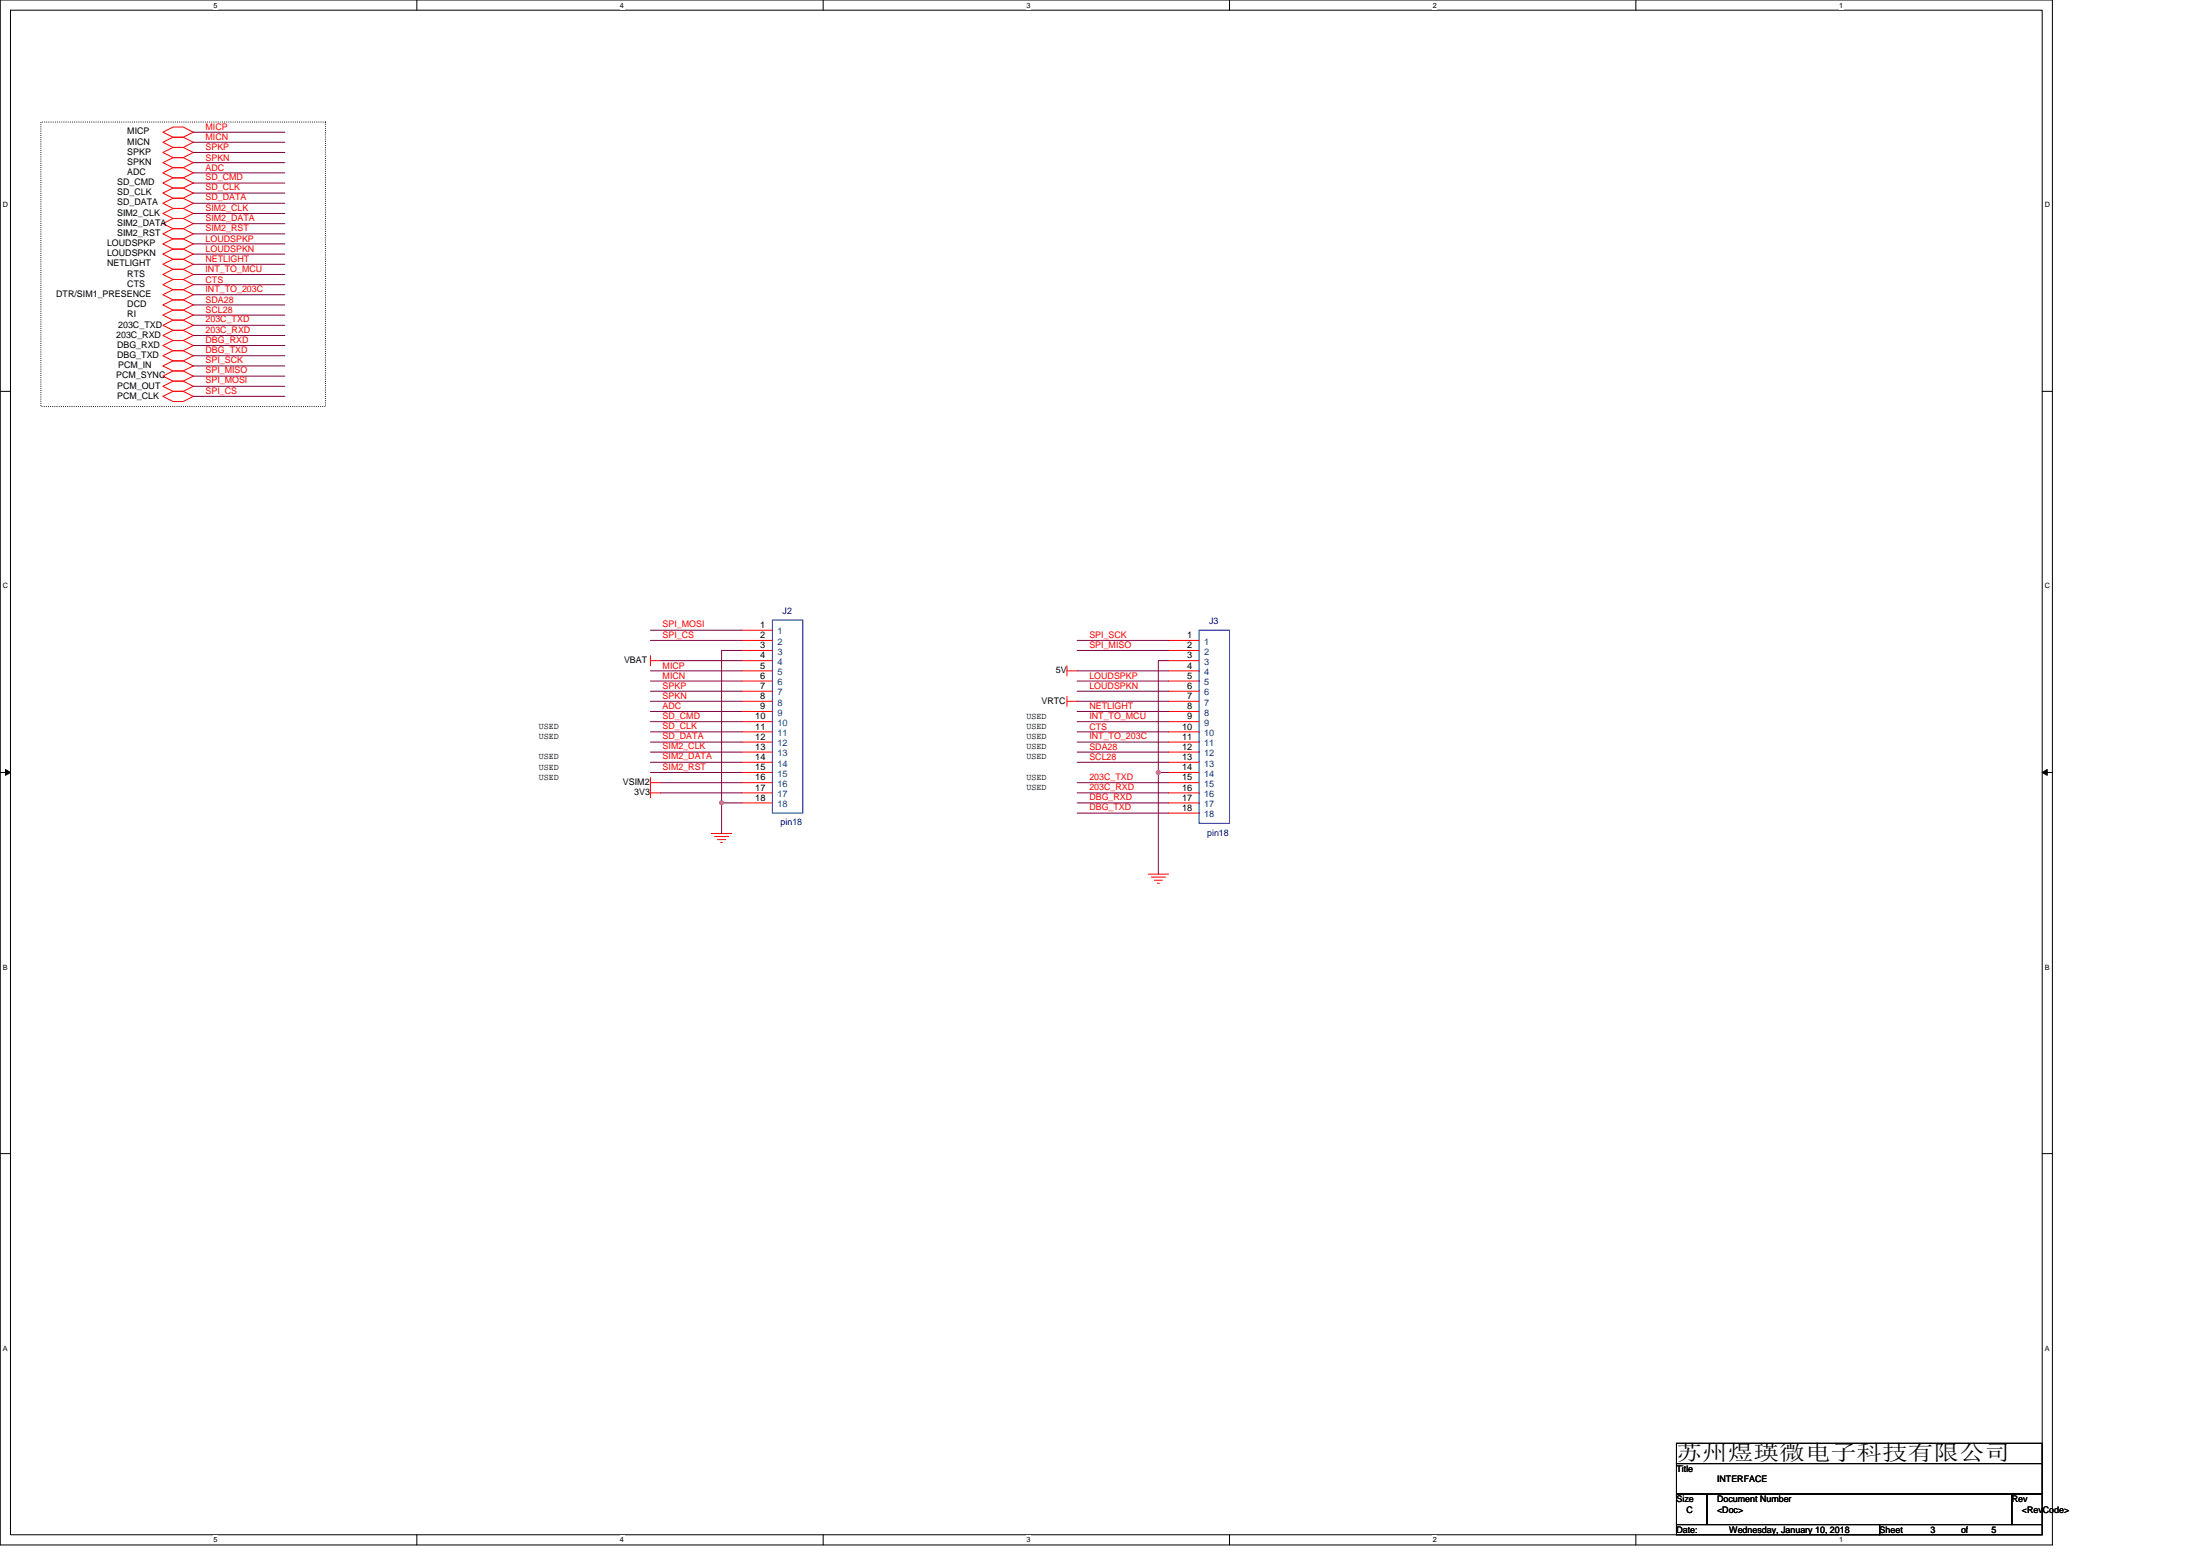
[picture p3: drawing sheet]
<svg xmlns="http://www.w3.org/2000/svg" width="297mm" height="210mm" viewBox="0 0 297 210" stroke-linecap="round" stroke-linejoin="round" font-family="sans-serif">
<path d="M0 0h277.1v208.5h-277.1zM1.4 1.4h274.3v205.7h-274.3z" fill="none" stroke="#000" stroke-width=".14"/>
<g fill="#fff">
<path d="M28.8 .1h.6v1.1h-.6z"/>
<path d="M28.8 207.3h.6v1.1h-.6z"/>
</g>
<path d="M56.3 0v1.4M56.3 207.1v1.4" fill="none" stroke="#000" stroke-width=".14"/>
<g fill="#fff">
<path d="M83.7 .1h.6v1.1h-.6z"/>
<path d="M83.7 207.3h.6v1.1h-.6z"/>
</g>
<path d="M111.1 0v1.4M111.1 207.1v1.4" fill="none" stroke="#000" stroke-width=".14"/>
<g fill="#fff">
<path d="M138.6 .1h.5v1.1h-.5z"/>
<path d="M138.6 207.3h.5v1.1h-.5z"/>
</g>
<path d="M166 0v1.4M166 207.1v1.4" fill="none" stroke="#000" stroke-width=".14"/>
<g fill="#fff">
<path d="M193.4 .1h.6v1.1h-.6z"/>
<path d="M193.4 207.3h.6v1.1h-.6z"/>
</g>
<path d="M220.9 0v1.4M220.9 207.1v1.4" fill="none" stroke="#000" stroke-width=".14"/>
<g fill="#fff">
<path d="M248.3 .1h.6v1.1h-.6z"/>
<path d="M248.3 207.3h.6v1.1h-.6z"/>
<path d="M.4 27.1h.7v1.1h-.7z"/>
<path d="M276.1 27.1h.7v1.1h-.7z"/>
<path d="M.4 78.5h.7v1.1h-.7z"/>
<path d="M276.1 78.5h.7v1.1h-.7z"/>
</g>
<path d="M0 52.8h1.4M275.7 52.8h1.4" fill="none" stroke="#000" stroke-width=".14"/>
<g fill="#fff">
<path d="M.4 130h.7v1.1h-.7z"/>
<path d="M276.1 130h.7v1.1h-.7z"/>
</g>
<path d="M0 104.2h1.4M275.7 104.2h1.4" fill="none" stroke="#000" stroke-width=".14"/>
<path d="M.7 103.8l.7 .4-.7 .4zM275.7 104.2l.7-.4v.8z" fill="#000" stroke="#000" stroke-width=".14"/>
<g fill="#fff">
<path d="M.4 181.4h.7v1.1h-.7z"/>
<path d="M276.1 181.4h.7v1.1h-.7z"/>
</g>
<path d="M0 155.7h1.4M275.7 155.7h1.4M226.4 194.8h49.3v2.7h-49.3zM226.4 197.5h49.3v4.1h-49.3zM226.4 201.6h4.1v4.1h-4.1zM226.4 205.7h27.4v1.4h-27.4zM230.5 201.6h41.1v4.1h-41.1zM253.8 205.7h21.9v1.4h-21.9zM271.6 201.6h4.1v4.1h-4.1z" fill="none" stroke="#000" stroke-width=".14"/>
<path d="M5.5 16.5h38.4v38.4h-38.4z" fill="none" stroke="#000" stroke-width=".14" stroke-dasharray="0 .3"/>
<g fill="none" stroke="#f00" stroke-width=".14">
<path d="M22 17.8l1.4-.7h1.3l1.4 .7-1.4 .7h-1.3zM22 19.2l1.4-.7h1.3l1.4 .7-1.4 .7h-1.3zM22 27.4l1.4-.6h1.3l1.4 .6-1.4 .7h-1.3zM22 28.8l1.4-.7h1.3l1.4 .7-1.4 .7h-1.3zM22 30.2l1.4-.7h1.3l1.4 .7-1.4 .7h-1.3zM22 31.6l1.4-.7h1.3l1.4 .7-1.4 .6h-1.3zM22 26.1l1.4-.7h1.3l1.4 .7-1.4 .7h-1.3zM22 24.7l1.4-.7h1.3l1.4 .7-1.4 .7h-1.3zM22 20.6l1.4-.7h1.3l1.4 .7-1.4 .7h-1.3zM22 21.9l1.4-.6h1.3l1.4 .6-1.4 .7h-1.3zM22 23.3l1.4-.7h1.3l1.4 .7-1.4 .7h-1.3zM22 34.3l1.4-.7h1.3l1.4 .7-1.4 .7h-1.3z"/>
<path d="M22 35.7l1.4-.7h1.3l1.4 .7-1.4 .6h-1.3zM22 32.9l1.4-.7h1.3l1.4 .7-1.4 .7h-1.3zM22 38.4l1.4-.7h1.3l1.4 .7-1.4 .7h-1.3zM22 37l1.4-.7h1.3l1.4 .7-1.4 .7h-1.3zM22 39.8l1.4-.7h1.3l1.4 .7-1.4 .7h-1.3zM22 41.1l1.4-.6h1.3l1.4 .6-1.4 .7h-1.3zM22 42.5l1.4-.7h1.3l1.4 .7-1.4 .7h-1.3zM22 45.3l1.4-.7h1.3l1.4 .7-1.4 .7h-1.3zM22 43.9l1.4-.7h1.3l1.4 .7-1.4 .7h-1.3zM22 48l1.4-.7h1.3l1.4 .7-1.4 .7h-1.3zM22 46.6l1.4-.6h1.3l1.4 .6-1.4 .7h-1.3zM22 49.4l1.4-.7h1.3l1.4 .7-1.4 .7h-1.3z"/>
<path d="M22 50.8l1.4-.7h1.3l1.4 .7-1.4 .6h-1.3zM22 52.1l1.4-.7h1.3l1.4 .7-1.4 .7h-1.3zM22 53.5l1.4-.7h1.3l1.4 .7-1.4 .7h-1.3zM87.8 89.2h1.4M87.8 88.5v1.4M100.2 85h4.1M100.2 86.4h4.1M100.2 87.8h4.1M100.2 89.2h4.1M100.2 90.5h4.1M100.2 91.9h4.1M100.2 93.3h4.1"/>
<path d="M100.2 94.6h4.1M100.2 96h4.1M100.2 97.4h4.1M100.2 98.8h4.1M144.1 90.5h1.3M144.1 89.9v1.3M144.1 94.6h1.3M144.1 94v1.3M157.8 86.4h4.1M157.8 87.8h4.1M157.8 89.2h4.1M157.8 90.5h4.1"/>
<path d="M157.8 91.9h4.1M157.8 93.3h4.1M157.8 94.6h4.1M157.8 96h4.1M157.8 97.4h4.1M157.8 98.8h4.1M87.8 105.6h1.4M87.8 104.9v2.8M87.8 107h1.4M96.1 112.5h2.7M96.5 112.9h1.9M96.9 113.3h1.1"/>
<path d="M97.3 113.7h.3M100.2 100.1h4.1M100.2 101.5h4.1M100.2 102.9h4.1M100.2 104.2h4.1M100.2 105.6h4.1M100.2 107h4.1M100.2 108.4h4.1M155 118h2.8M155.4 118.4h2M155.8 118.8h1.1M156.3 119.2h.2"/>
<path d="M157.8 100.1h4.1M157.8 101.5h4.1M157.8 102.9h4.1M157.8 104.2h4.1M157.8 105.6h4.1M157.8 107h4.1M157.8 108.4h4.1M157.8 109.7h4.1"/>
</g>
<path d="M104.3 83.7h4.1v26h-4.1zM161.9 85h4.1v26.1h-4.1z" fill="none" stroke="#00f" stroke-width=".14"/>
<g fill="none" stroke="#800040" stroke-width=".14">
<path d="M26.1 17.8h12.4M26.1 19.2h12.4M26.1 35.7h12.4M26.1 37h12.4M26.1 38.4h12.4M26.1 39.8h12.4M26.1 34.3h12.4M26.1 32.9h12.4M26.1 20.6h12.4M26.1 21.9h12.4M26.1 23.3h12.4M26.1 24.7h12.4"/>
<path d="M26.1 26.1h12.4M26.1 27.4h12.4M26.1 28.8h12.4M26.1 30.2h12.4M26.1 31.6h12.4M26.1 42.5h12.4M26.1 43.9h12.4M26.1 45.3h12.4M26.1 41.1h12.4M26.1 46.6h12.4M26.1 48h12.4M26.1 49.4h12.4"/>
<path d="M26.1 50.8h12.4M26.1 52.1h12.4M26.1 53.5h12.4M87.8 90.5h12.4M87.8 91.9h12.4M87.8 93.3h12.4M87.8 94.6h12.4M87.8 96h12.4M87.8 97.4h12.4M87.8 98.8h12.4M87.8 85h12.4M87.8 86.4h12.4"/>
<path d="M89.2 89.2h11M100.2 87.8h-2.8v20.6M145.4 90.5h12.4M145.4 94.6h12.4M145.4 96h12.4M145.4 93.3h12.4M145.4 91.9h12.4M145.4 97.4h12.4M145.4 98.8h12.4M145.4 87.8h12.4M145.4 86.4h12.4M157.8 89.2h-1.4v15"/>
<path d="M87.8 100.1h12.4M87.8 101.5h12.4M87.8 102.9h12.4M87.8 104.2h12.4M89.2 107h11M89.2 105.6h11M97.4 108.4v4.1M97.4 108.4h2.8M145.4 109.7h12.4M145.4 108.4h12.4M145.4 105.6h12.4M145.4 107h12.4"/>
<path d="M145.4 102.9h12.4M145.4 100.1h12.4M145.4 101.5h12.4M156.4 104.2h1.4M156.4 104.2v13.8"/>
</g>
<g fill="#f0f" stroke="#f0f" stroke-width=".14">
<circle cx="156.4" cy="104.2" r=".27"/>
<circle cx="97.4" cy="108.3" r=".27"/>
</g>
<text font-size="2.9" x="226.4" y="197.1">苏州煜瑛微电子科技有限公司</text>
<g font-size="1.2" fill="#f00">
<text x="27.7" y="17.6">MICP</text>
<text x="27.7" y="18.9">MICN</text>
<text x="27.7" y="20.3">SPKP</text>
<text x="27.7" y="21.7">SPKN</text>
<text x="27.7" y="23.1">ADC</text>
<text x="27.7" y="24.3">SD_CMD</text>
<text x="27.7" y="25.7">SD_CLK</text>
<text x="27.7" y="27.1">SD_DATA</text>
<text x="27.7" y="28.4">SIM2_CLK</text>
<text x="27.7" y="29.8">SIM2_DATA</text>
<text x="27.7" y="35.4">NETLIGHT</text>
<text x="27.7" y="34">LOUDSPKN</text>
<text x="27.7" y="32.6">LOUDSPKP</text>
<text x="27.7" y="31.2">SIM2_RST</text>
<text x="27.7" y="36.7">INT_TO_MCU</text>
<text x="27.7" y="38.1">CTS</text>
<text x="27.7" y="39.4">INT_TO_203C</text>
<text x="27.7" y="40.9">SDA28</text>
<text x="27.7" y="42.2">SCL28</text>
<text x="27.7" y="43.5">203C_TXD</text>
<text x="27.7" y="44.9">203C_RXD</text>
<text x="27.7" y="46.2">DBG_RXD</text>
<text x="27.7" y="47.6">DBG_TXD</text>
<text x="27.7" y="49">SPI_SCK</text>
<text x="27.7" y="50.4">SPI_MISO</text>
<text x="27.7" y="51.8">SPI_MOSI</text>
<text x="27.7" y="53.1">SPI_CS</text>
<text x="89.5" y="84.7">SPI_MOSI</text>
<text x="89.5" y="86">SPI_CS</text>
<text x="147.1" y="86">SPI_SCK</text>
<text x="147.1" y="87.4">SPI_MISO</text>
<text x="89.5" y="90.3">MICP</text>
<text x="89.5" y="91.6">MICN</text>
<text x="89.5" y="93">SPKP</text>
<text x="89.5" y="94.4">SPKN</text>
<text x="89.5" y="95.7">ADC</text>
<text x="147.1" y="95.7">NETLIGHT</text>
<text x="147.1" y="93">LOUDSPKN</text>
<text x="147.1" y="91.6">LOUDSPKP</text>
<text x="89.5" y="97">SD_CMD</text>
<text x="89.5" y="98.4">SD_CLK</text>
<text x="89.5" y="99.8">SD_DATA</text>
<text x="89.5" y="101.1">SIM2_CLK</text>
<text x="147.1" y="97">INT_TO_MCU</text>
<text x="147.1" y="98.5">CTS</text>
<text x="147.1" y="99.8">INT_TO_203C</text>
<text x="147.1" y="101.2">SDA28</text>
<text x="89.5" y="102.5">SIM2_DATA</text>
<text x="89.5" y="103.9">SIM2_RST</text>
<text x="147.1" y="108">DBG_RXD</text>
<text x="147.1" y="105.2">203C_TXD</text>
<text x="147.1" y="106.6">203C_RXD</text>
<text x="147.1" y="102.6">SCL28</text>
<text x="147.1" y="109.3">DBG_TXD</text>
</g>
<g font-size="1.2">
<text x="17.2" y="18.1">MICP</text>
<text x="17.2" y="19.5">MICN</text>
<text x="17.2" y="20.9">SPKP</text>
<text x="17.2" y="22.2">SPKN</text>
<text x="17.2" y="23.6">ADC</text>
<text x="15.8" y="27.7">SD_DATA</text>
<text x="15.8" y="29.1">SIM2_CLK</text>
<text x="15.8" y="26.4">SD_CLK</text>
<text x="15.8" y="25">SD_CMD</text>
<text x="14.5" y="34.6">LOUDSPKN</text>
<text x="14.5" y="36">NETLIGHT</text>
<text x="14.5" y="33.2">LOUDSPKP</text>
<text x="15.8" y="30.5">SIM2_DATA</text>
<text x="15.8" y="31.9">SIM2_RST</text>
<text x="7.6" y="40.1">DTR/SIM1_PRESENCE</text>
<text x="17.2" y="41.4">DCD</text>
<text x="17.2" y="38.7">CTS</text>
<text x="17.2" y="37.3">RTS</text>
<text x="15.7" y="45.6">203C_RXD</text>
<text x="15.8" y="46.9">DBG_RXD</text>
<text x="16" y="44.2">203C_TXD</text>
<text x="17.2" y="42.8">RI</text>
<text x="15.7" y="51.1">PCM_SYNC</text>
<text x="15.8" y="48.3">DBG_TXD</text>
<text x="15.8" y="52.4">PCM_OUT</text>
<text x="15.8" y="53.8">PCM_CLK</text>
<text x="16" y="49.7">PCM_IN</text>
<text x="84.3" y="89.5">VBAT</text>
<text x="102.7" y="84.8">1</text>
<text x="102.7" y="86.1">2</text>
<text x="102.7" y="87.5">3</text>
<text x="102.7" y="88.9">4</text>
<text x="160.3" y="86.1">1</text>
<text x="160.3" y="87.5">2</text>
<text x="160.3" y="88.9">3</text>
<text x="102.7" y="90.2">5</text>
<text x="102.7" y="91.6">6</text>
<text x="102.7" y="93">7</text>
<text x="102.7" y="94.3">8</text>
<text x="102.7" y="95.7">9</text>
<text x="140.6" y="95">VRTC</text>
<text x="142.6" y="90.8">5V</text>
<text x="160.3" y="90.2">4</text>
<text x="160.3" y="91.6">5</text>
<text x="160.3" y="93">6</text>
<text x="160.3" y="94.3">7</text>
<text x="160.3" y="95.7">8</text>
<text x="72.7" y="98.4">USED</text>
<text x="72.7" y="99.7">USED</text>
<text x="102" y="97.1">10</text>
<text x="102" y="98.5">11</text>
<text x="102" y="99.8">12</text>
<text x="102" y="101.2">13</text>
<text x="138.6" y="97">USED</text>
<text x="138.6" y="98.4">USED</text>
<text x="138.6" y="99.7">USED</text>
<text x="138.6" y="101.1">USED</text>
<text x="159.6" y="98.5">10</text>
<text x="159.6" y="99.8">11</text>
<text x="159.6" y="101.2">12</text>
<text x="160.3" y="97.1">9</text>
<text x="72.7" y="102.5">USED</text>
<text x="72.7" y="103.8">USED</text>
<text x="72.7" y="105.2">USED</text>
<text x="84.1" y="105.9">VSIM2</text>
<text x="85.6" y="107.3">3V3</text>
<text x="102" y="102.6">14</text>
<text x="102" y="103.9">15</text>
<text x="102" y="105.3">16</text>
<text x="102" y="106.7">17</text>
<text x="138.6" y="102.5">USED</text>
<text x="138.6" y="105.2">USED</text>
<text x="138.6" y="106.6">USED</text>
<text x="159.6" y="102.6">13</text>
<text x="159.6" y="103.9">14</text>
<text x="159.6" y="105.3">15</text>
<text x="159.6" y="106.7">16</text>
<text x="102" y="108.1">18</text>
<text x="159.6" y="108.1">17</text>
<text x="159.6" y="109.4">18</text>
<text x="226.4" y="198.6">Title</text>
<text x="226.4" y="202.8">Size</text>
<text x="231.8" y="202.8">Document Number</text>
<text x="231.8" y="200">INTERFACE</text>
<text x="271.6" y="202.8">Rev</text>
<text x="226.4" y="206.9">Date:</text>
<text x="227.7" y="204.1">C</text>
<text x="231.8" y="204.1">&lt;Doc&gt;</text>
<text x="233.5" y="206.9">Wednesday, January 10, 2018</text>
<text x="253.8" y="206.9">Sheet</text>
<text x="260.6" y="206.9">3</text>
<text x="264.8" y="206.9">of</text>
<text x="268.9" y="206.9">5</text>
<text x="273" y="204.1">&lt;RevCode&gt;</text>
</g>
<g font-size="1.2" fill="#000080">
<text x="105.7" y="82.9">J2</text>
<text x="163.3" y="84.2">J3</text>
<text x="105.4" y="111.4">pin18</text>
<text x="163" y="112.8">pin18</text>
</g>
<g font-size="1.2" fill="#004080">
<text x="105" y="85.6">1</text>
<text x="105" y="87">2</text>
<text x="105" y="88.3">3</text>
<text x="105" y="89.7">4</text>
<text x="162.6" y="87">1</text>
<text x="162.6" y="88.3">2</text>
<text x="162.6" y="89.7">3</text>
<text x="105" y="91.1">5</text>
<text x="105" y="92.5">6</text>
<text x="105" y="93.9">7</text>
<text x="105" y="95.2">8</text>
<text x="162.6" y="91.1">4</text>
<text x="162.6" y="92.5">5</text>
<text x="162.6" y="93.9">6</text>
<text x="162.6" y="95.2">7</text>
<text x="105" y="96.6">9</text>
<text x="105" y="98">10</text>
<text x="105" y="99.3">11</text>
<text x="105" y="100.7">12</text>
<text x="162.6" y="96.6">8</text>
<text x="162.6" y="98">9</text>
<text x="162.6" y="99.3">10</text>
<text x="162.6" y="100.7">11</text>
<text x="105" y="102.1">13</text>
<text x="105" y="103.4">14</text>
<text x="105" y="104.8">15</text>
<text x="105" y="106.2">16</text>
<text x="105" y="107.6">17</text>
<text x="162.6" y="102.1">12</text>
<text x="162.6" y="103.4">13</text>
<text x="162.6" y="104.8">14</text>
<text x="162.6" y="106.2">15</text>
<text x="162.6" y="107.6">16</text>
<text x="105" y="108.9">18</text>
<text x="162.6" y="108.9">17</text>
<text x="162.6" y="110.3">18</text>
</g>
<g font-size="1">
<text x="28.8" y="1">5</text>
<text x="83.7" y="1">4</text>
<text x="138.6" y="1">3</text>
<text x="193.4" y="1">2</text>
<text x="248.3" y="1">1</text>
<text x=".4" y="28">D</text>
<text x="276.1" y="28">D</text>
<text x=".4" y="79.4">C</text>
<text x="276.1" y="79.4">C</text>
<text x=".4" y="130.9">B</text>
<text x="276.1" y="130.9">B</text>
<text x=".4" y="182.3">A</text>
<text x="276.1" y="182.3">A</text>
<text x="28.8" y="208.2">5</text>
<text x="83.7" y="208.2">4</text>
<text x="138.6" y="208.2">3</text>
<text x="193.4" y="208.2">2</text>
<text x="248.3" y="208.2">1</text>
</g>
</svg>
